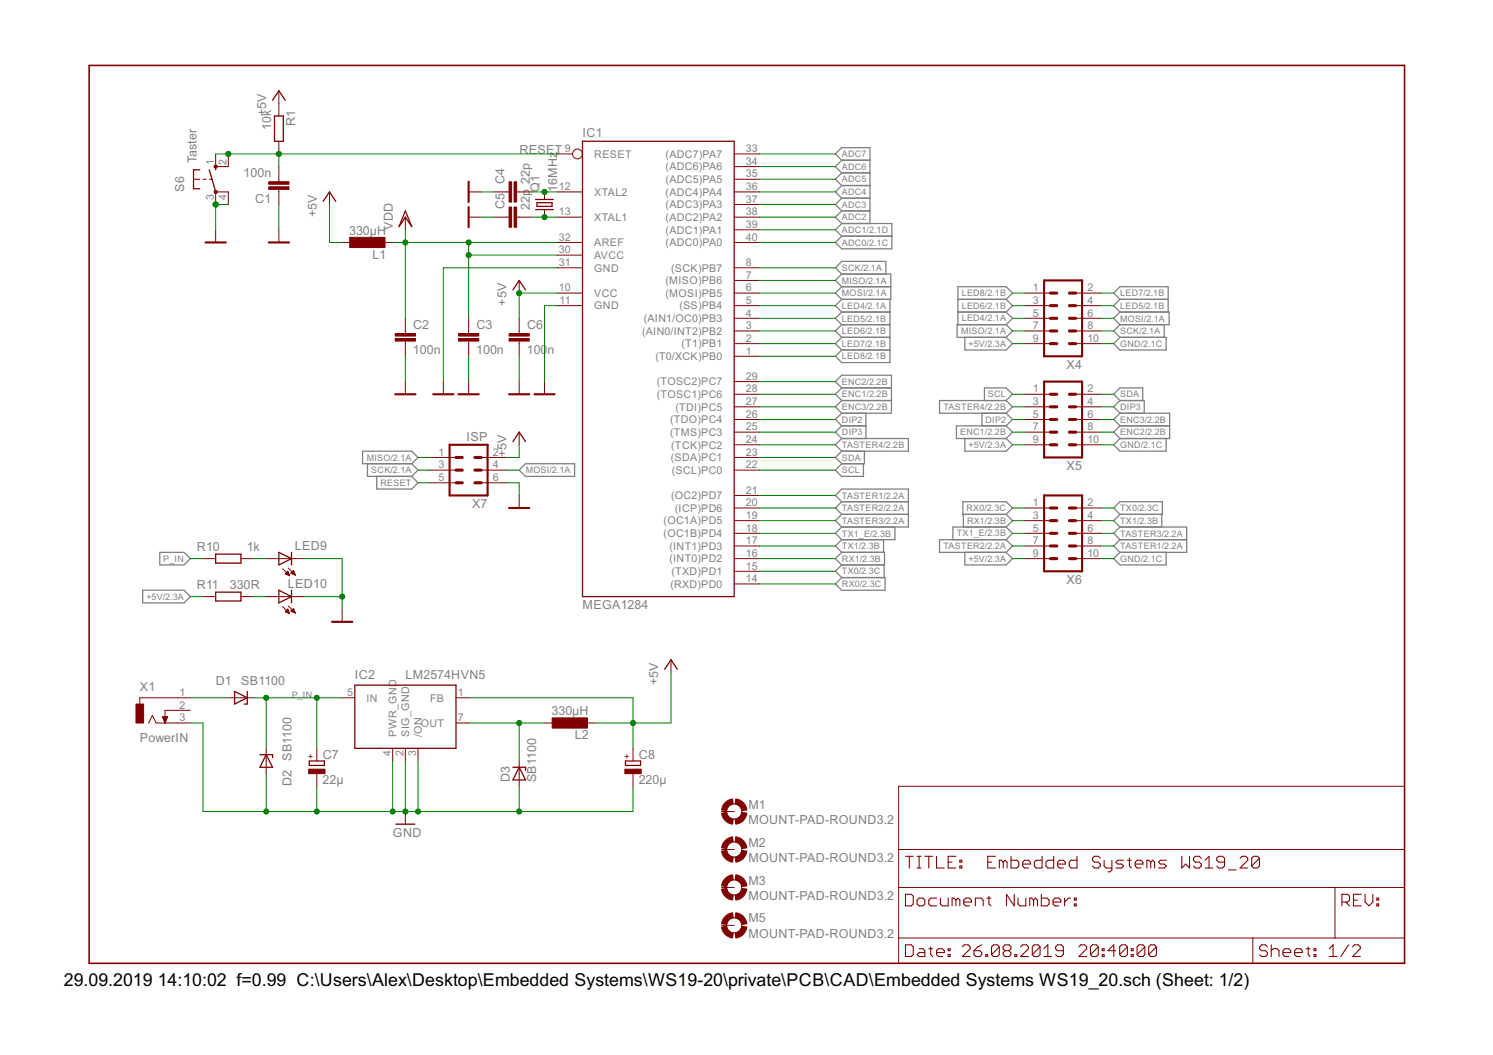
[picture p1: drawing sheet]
<svg xmlns="http://www.w3.org/2000/svg" width="297mm" height="210mm" viewBox="0 0 297 210" stroke-linecap="round" stroke-linejoin="round" font-family="sans-serif">
<g fill="none" stroke="#808080" stroke-width=".25">
<path d="M167.5 31.9l-1.3-1.3 1.3-1.2h5.6v15.1M167.5 39.4l-1.3 1.3 1.3 1.3M167.5 39.4h5.6M167.5 36.9l-1.3 1.3 1.3 1.2M167.5 36.9h5.6M167.5 34.4l-1.3 1.3 1.3 1.2M167.5 34.4h5.6M167.5 31.9l-1.3 1.2 1.3 1.3M167.5 31.9h5.6M167.5 54.5l-1.3 1.3 1.3 1.2M167.5 54.5h9.7v5.1h-9.7M167.5 57h9.7"/>
<path d="M167.5 54.5l-1.3-1.2 1.3-1.3h8.8v2.5M167.5 57l-1.3 1.3 1.3 1.3M167.5 59.6l-1.3 1.2 1.3 1.3M167.5 44.5h9.9v5h-9.9l-1.3-1.3 1.3-1.2M167.5 47h9.9M167.5 44.5l-1.3 1.2 1.3 1.3M167.5 42l-1.3 1.2 1.3 1.3M167.5 42h5.6M177.1 59.6v12.5h-9.6l-1.3-1.2 1.3-1.3M190.6 59.6h9.6M200.2 59.6l1.2-1.3-1.2-1.3h-9.6v7.6M200.2 59.6l1.2 1.2-1.2 1.3"/>
<path d="M222.8 59.6l-1.2-1.3 1.2-1.3h9.6v5.1M222.8 59.6h9.6M222.8 59.6l-1.2 1.2 1.2 1.3M167.5 67.1h9.6M167.5 69.6h9.6M167.5 64.6h9.6M167.5 62.1h9.6M167.5 77.2h9.9M167.5 79.7h9.9M167.5 62.1l-1.3 1.2 1.3 1.3M167.5 64.6l-1.3 1.2 1.3 1.3M167.5 67.1l-1.3 1.3 1.3 1.2"/>
<path d="M167.5 77.2l-1.3-1.3 1.3-1.2h9.9v7.5h-9.9M167.5 77.2l-1.3 1.2 1.3 1.3M167.5 79.7l-1.3 1.2 1.3 1.3M190.6 62.1h9.6M192 67.1v2.5h8.2l1.2-1.2-1.2-1.3M195.9 79.7v-2.5h4.3l1.2 1.2-1.2 1.3M200.2 64.6h-9.8v2.5h9.8M200.2 64.6l1.2 1.2-1.2 1.3M200.2 79.7h-13.3v2.5h13.3M200.2 79.7l1.2 1.2-1.2 1.3M200.2 62.1l1.2 1.2-1.2 1.3M221.6 68.4l1.2-1.3h9.2v2.5h-9.2z"/>
<path d="M222.8 62.1h9.8v2.5h-9.8M222.8 64.6l-1.2 1.2 1.2 1.3M222.8 62.1l-1.2 1.2 1.2 1.3M222.8 79.7l-1.2-1.3 1.2-1.2h4.6v2.5M222.8 79.7h4.8v2.5M222.8 79.7l-1.2 1.2 1.2 1.3M231.6 64.6v2.5M72.1 89.8h9.8l1.3 1.2-1.3 1.3h-9.8zM73.1 92.3v2.5h8.8M75 94.8v2.5h6.9l1.3-1.2-1.3-1.3M81.9 92.3l1.3 1.2-1.3 1.3M104.6 92.3h9.7v2.5h-9.7l-1.3-1.3z"/>
<path d="M167.5 87.2h13.2v2.6h-13.2M167.5 92.3l-1.3 1.2 1.3 1.3h4.3v-2.5M167.5 99.8l-1.3-1.2 1.3-1.3h13.2v7.6h-13.2M167.5 89.8l-1.3 1.2 1.3 1.3M167.5 99.8h13.2M167.5 84.7l-1.3 1.3 1.3 1.2M167.5 84.7h4.8M167.5 82.2l-1.3 1.3 1.3 1.2M167.5 87.2l-1.3 1.3 1.3 1.3M167.5 99.8l-1.3 1.3 1.3 1.2M172 89.8v2.5h-4.5M172.3 82.2v5"/>
<path d="M191.6 99.8h8.6l1.2 1.3-1.2 1.2h-8.6zM192 87.2v2.6h8.2l1.2-1.3-1.2-1.3M195.4 82.2v2.5M200.2 84.7h-9.9v2.5h9.9M200.2 82.2l1.2 1.3-1.2 1.2M200.2 84.7l1.2 1.3-1.2 1.2M222.8 87.2l-1.2 1.3 1.2 1.3h9.2v-2.6M222.8 82.2h9.9v5h-9.9M222.8 84.7h9.9M222.8 84.7l-1.2 1.3 1.2 1.2M222.8 82.2l-1.2 1.3 1.2 1.2M28.4 117.4h8.2l1.3 1.3-1.3 1.3h-8.2z"/>
<path d="M31.8 109.9h4.8l1.3 1.2-1.3 1.3h-4.8zM166.2 116.2l1.3-1.3h8.6v2.5h-8.6zM167.5 109.9h8.5v2.5h-8.5M167.5 102.3h13.2M167.5 112.4l-1.3 1.3 1.3 1.2M167.5 102.3l-1.3 1.3 1.3 1.3M167.5 109.9l-1.3 1.2 1.3 1.3M167.5 104.9l-1.3 1.2 1.3 1.3M167.5 107.4l-1.3 1.2 1.3 1.3M175.8 107.4v2.5M175.9 112.4v2.5M178.1 104.9v2.5h-10.6"/>
<path d="M191.7 102.3v2.6M192 109.9v2.5h8.2l1.2-1.3-1.2-1.2M200.2 107.4l1.2 1.2-1.2 1.3M200.2 107.4h-13.3v2.5h13.3M200.2 104.9h-10.6v2.5M200.2 104.9l1.2 1.2-1.2 1.3M200.2 102.3l1.2 1.3-1.2 1.3M221.6 101.1l1.2-1.3h8.4v2.5h-8.4zM222.8 109.9l-1.2 1.2 1.2 1.3h9.2v-2.5M222.8 104.9h13.3v5h-13.3M222.8 104.9l-1.2 1.2 1.2 1.3M222.8 107.4h13.3"/>
<path d="M222.8 107.4l-1.2 1.2 1.2 1.3M222.8 102.3l-1.2 1.3 1.2 1.3M231.1 102.3v2.6"/>
</g>
<path d="M17.7 13h261.7v178.7h-261.7z" fill="none" stroke="#800000" stroke-width=".32"/>
<g fill="none" stroke="#800000" stroke-width=".2">
<path d="M55.5 18.1v5M38.5 35.7h1.3M40.4 35.7h.6M41.6 35.7h.7M42.9 30.6v2.5h2.5v-2.5M55.5 28.1v2.5M55.5 33.1v3.1M55.5 37.7v3M65.6 38.2v2.5M93.2 38.2h2.5M98.3 38.2h3M102.8 38.2h3"/>
<path d="M108.3 38.2v1.5M110.8 38.2h5.1M110.8 30.6h3.1M146.1 38.2h5M146.1 30.6h5M146.1 33.1h5M146.1 35.7h5M42.9 40.7v-2.5h2.5v2.5M42.9 45.7v2.5M55.5 45.7v2.5M68.1 48.2h2.5M75.6 48.2h2.5"/>
<path d="M80.6 43.2v2.5M93.2 43.2h2.5M98.3 43.2h3M102.8 43.2h3M103.3 55.8v2.5M108.3 41.7v1.5M110.8 43.2h5.1M110.8 48.2h5.1M110.8 53.3h5.1M110.8 58.3h5.1M110.8 50.8h5.1M146.1 43.2h5"/>
<path d="M146.1 48.2h5M146.1 40.7h5M146.1 45.7h5M146.1 53.3h5M146.1 55.8h5M146.1 58.3h5M204 58.3h5M214 58.3h5.1M80.6 63.3v3.1M80.6 67.9v3M80.6 75.9v2.5M88.2 75.9v2.5"/>
<path d="M93.2 63.3v3.1M93.2 67.9v3M93.2 75.9v2.5M103.3 63.3v3.1M103.3 67.9v3M103.3 75.9v2.5M108.3 75.9v2.5M110.8 60.8h5.1M146.1 60.8h5M146.1 63.3h5M146.1 65.8h5M146.1 68.4h5"/>
<path d="M146.1 70.9h5M146.1 75.9h5M146.1 78.4h5M204 60.8h5M204 63.3h5M204 65.8h5M204 68.4h5M204 78.4h5M214 60.8h5.1M214 63.3h5.1M214 65.8h5.1M214 68.4h5.1"/>
<path d="M214 78.4h5.1M85.7 91h5M85.7 93.5h5M85.7 96.1h5M95.7 91h5.1M95.7 93.5h5.1M95.7 96.1h5.1M103.3 86v2.5M103.3 98.6v2.5M146.1 91h5M146.1 93.5h5M146.1 80.9h5"/>
<path d="M146.1 83.5h5M146.1 86h5M146.1 88.5h5M146.1 98.6h5M204 80.9h5M204 83.5h5M204 86h5M204 88.5h5M214 80.9h5.1M214 83.5h5.1M214 86h5.1M214 88.5h5.1"/>
<path d="M40.4 111.1h2.5M40.4 118.7h2.5M47.9 111.1h2.6M47.9 118.7h2.6M53 111.1h7.5M53 118.7h7.5M56.2 113.2l1.4 1.3M56.7 114.2l.9 .3M56.7 114.2l.6-.5 .3 .8M56.7 114.2h.8M56.9 114h.5M57 113.9h.4"/>
<path d="M57 114.3h.5M57.1 113.8h.2M57.2 113.7h.1M57.3 114.4h.3M57.4 113l1.4 1.4M57.6 114.5h.1M57.9 114l.5-.5 .4 .9zM57.9 114h.7M58 113.9h.5M58.1 113.8h.4M58.2 114.2h.5M58.2 113.7h.2"/>
<path d="M58.3 113.6h.1M58.5 114.3h.2M58.7 114.4h.1M146.1 116.2h5M146.1 113.7h5M146.1 111.1h5M146.1 108.6h5M146.1 106.1h5M146.1 103.6h5M146.1 101.1h5M204 111.1h5M204 108.6h5"/>
<path d="M204 106.1h5M204 103.6h5M204 101.1h5M214 111.1h5.1M214 108.6h5.1M214 106.1h5.1M214 103.6h5.1M214 101.1h5.1M37.9 138.8h-10.1v1.3M45.4 138.8h5.1M56.2 120.7l1.4 1.4M56.7 121.7l.9 .4"/>
<path d="M56.7 121.7l.6-.5 .3 .9M56.8 121.7h.6M56.9 121.6h.5M56.9 121.8h.6M57 121.4h.3M57.1 121.3h.2M57.2 121.9h.4M57.4 120.6l1.4 1.4M57.5 122h.1M57.9 121.6l.5-.5 .4 .9zM57.9 121.6h.7M58 121.4h.5"/>
<path d="M58.1 121.7h.5M58.1 121.3h.4M58.3 121.2h.1M58.4 121.8h.3M58.7 121.9h.1M68.1 138.8h2.5M68.1 121.2v2.5M90.7 138.8h2.5M133.5 131.3v2.5M29.6 143.8l.7-1.5 .8 1.5h6.8M32.3 142.6h1l-.5 1.2zM32.4 142.7h.9"/>
<path d="M32.4 142.8h.9M32.4 142.9h.8M32.5 143h.7M32.6 143.1h.5M32.6 143.3h.5M32.6 143.4h.4M32.7 143.5h.3M32.7 143.6h.2M32.8 143.7h.1M37.9 141.3h-5.1v2.5M53 148.9v5M63 148.9v2.5"/>
<path d="M63 153.9v2.5M78.1 148.9v2.5M80.6 148.9v2.5M83.2 148.9v2.5M90.7 143.8h2.5M103.3 151.4v5M108.3 143.8h2.5M115.9 143.8h2.5M125.9 148.9v2.5M125.9 153.9v2.5M178.8 156.4h100.6v35.3h-100.6zM80.6 161.5v2.5"/>
<path d="M143.6 176.6h2.5M143.6 169h2.5M143.6 161.5h2.5M178.8 176.6h100.6M178.8 169h100.6M265.6 176.6v10M143.6 184.1h2.5M178.8 186.6h100.6M249.3 186.6v5.1"/>
<circle cx="114.9" cy="30.6" r=".97"/>
<circle cx="146.1" cy="169" r="1.5"/>
<circle cx="146.1" cy="161.5" r="1.5"/>
<circle cx="146.1" cy="176.6" r="1.5"/>
<circle cx="146.1" cy="184.1" r="1.5"/>
</g>
<g fill="none" stroke="#800000" stroke-width=".21">
<path d="M180.1 177.9h1.2l.4 .4v1.6l-.4 .3h-1.2zM180.1 170.4h1.6M180.9 170.4v2.3M182.5 179.1l.4-.4h.7l.4 .4v.8l-.4 .3h-.7l-.4-.3zM182.5 170.4h.7M182.5 172.7h.7M182.9 170.4v2.3M184 170.4h1.5M184.8 170.4v2.3M186.3 170.4v2.3h1.6M186.3 178.7h-1.1l-.4 .4v.8l.4 .3h1.1M187.1 178.7v1.2l.4 .3h1.1v-1.5"/>
<path d="M188.6 171.5h.8M190.2 170.4h-1.6v2.3h1.6M190.2 179.1l-.4-.4h-.4v1.5M190.2 179.1l.4-.4 .4 .4v1.1M190.2 179.1v1.1M191 172.3h.3v.4h-.3zM191 171.2h.3v.3h-.3zM191.7 179.5h1.6v-.4l-.4-.4h-.8l-.4 .4v.8l.4 .3h.8M196.4 178.7h.7M196.5 171.5h.8M196.7 178.3v1.6l.4 .3M198.1 170.4h-1.6v2.3h1.6"/>
<path d="M199.6 171.5l-.4-.3h-.4v1.5M199.6 171.5v1.2M199.6 171.5l.4-.3 .4 .3v1.2M201.1 170.4v2.3h1.2l.4-.4v-.8l-.4-.3h-1.2M201.8 177.9v2.3l-1.6-2.3v2.3M202.5 178.7v1.2l.4 .3h1.2v-1.5M203.5 171.9h1.5v-.4l-.4-.3h-.8l-.3 .3v.8l.3 .4h.8M205.6 179.1l-.3-.4h-.4v1.5M205.6 179.1v1.1M205.6 179.1l.4-.4 .4 .4v1.1M207.2 177.9v2.3h1.1l.4-.3v-.8l-.4-.4h-1.1M207.3 170.4v2.3h-1.1l-.4-.4v-.8l.4-.3h1.1"/>
<path d="M209.5 179.5h1.6v-.4l-.4-.4h-.8l-.4 .4v.8l.4 .3h.8M209.6 170.4v2.3h-1.1l-.4-.4v-.8l.4-.3h1.1M210.4 171.9h1.5v-.4l-.3-.3h-.8l-.4 .3v.8l.4 .4h.8M211.8 178.7v1.5M213 178.7h-.4l-.8 .8M213.7 179.9h.4v.3h-.4zM213.7 178.7h.4v.4h-.4zM214.3 170.4v2.3h-1.2l-.4-.4v-.8l.4-.3h1.2M218.9 170.8l-.4-.4h-.8l-.3 .4v.4l.3 .3h.8l.4 .4v.4l-.4 .4h-.8l-.3-.4M219.7 171.2v1.1l.4 .4h1.1M221.2 171.2v1.9l-.4 .4h-.3M223.5 171.2h-1.1l-.4 .3 .4 .4h.8l.3 .4-.3 .4h-1.2"/>
<path d="M224.3 171.2h.8M224.7 170.8v1.5l.4 .4M225.8 171.9h1.6v-.4l-.4-.3h-.7l-.5 .3v.8l.5 .4h.7M228.9 171.5l-.3-.3h-.4v1.5M228.9 171.5v1.2M228.9 171.5l.4-.3 .4 .3v1.2M232 171.2h-1.1l-.4 .3 .4 .4h.7l.4 .4-.4 .4h-1.1M235.1 170.4v2.3l.8-.8 .8 .8v-2.3M239 170.8l-.4-.4h-.8l-.4 .4v.4l.4 .3h.8l.4 .4v.4l-.4 .4h-.8l-.4-.4M239.8 172.7h1.5M239.8 171.2l.7-.8v2.3M243.6 171.5h-1.1l-.4-.3v-.4l.4-.4h.7l.4 .4v1.5l-.4 .4h-.7l-.4-.4"/>
<path d="M244.4 173.1h1.5M246.7 170.8l.4-.4h.8l.3 .4v.4l-1.5 1.5h1.5M250.6 170.8l-.4-.4h-.8l-.4 .4v1.5M250.6 170.8v1.5l-.4 .4h-.8l-.4-.4M250.6 170.8l-1.6 1.5M267 179.5h1.1l.4-.4v-.8l-.4-.4h-1.1v2.3M267.7 179.5l.8 .7M269.3 179.1h.7M270.8 177.9h-1.5v2.3h1.5M271.6 177.9v1.6l.8 .7 .7-.7v-1.6M273.9 179.9h.4v.3h-.4zM273.9 178.7h.4v.4h-.4z"/>
<path d="M180.1 188h1.2l.4 .4v1.5l-.4 .4h-1.2zM182.9 188.8h.7l.4 .3v1.2h-1.1l-.4-.4 .4-.4h1.1M184.8 188.8h.7M185.2 188.4v1.5l.3 .4M186.3 189.5h1.6v-.4l-.4-.3h-.8l-.4 .3v.8l.4 .4h.8M188.6 189.9h.4v.4h-.4zM188.6 188.8h.4v.3h-.4zM191.5 188.4l.4-.4h.7l.4 .4v.4l-1.5 1.5h1.5M193.8 189.1h1.1l.4 .4v.4l-.4 .4h-.7l-.4-.4zM194.1 180.2v-1.5h1.1l.4 .4v1.1M195.3 188l-.7 .4-.8 .7M196.1 189.9h.4v.4h-.4z"/>
<path d="M198.8 188.4v1.5l-.4 .4h-.7l-.4-.4M198.8 188.4l-.4-.4h-.7l-.4 .4v1.5M198.8 188.4l-1.5 1.5M200 189.1l-.4 .4v.4l.4 .4h.7l.4-.4v-.4l-.4-.4M200 189.1l-.4-.3v-.4l.4-.4h.7l.4 .4v.4l-.4 .3M200 189.1h.7M201.9 189.9h.4v.4h-.4zM203.1 188.4l.4-.4h.7l.4 .4v.4l-1.5 1.5h1.5M206.9 188.4v1.5l-.4 .4h-.7l-.4-.4M206.9 188.4l-.4-.4h-.7l-.4 .4v1.5M206.9 188.4l-1.5 1.5M207.7 190.3h1.5"/>
<path d="M207.7 188.8l.8-.8v2.3M211.6 189.1h-1.2l-.4-.3v-.4l.4-.4h.8l.4 .4v1.5l-.4 .4h-.8l-.4-.4M214.7 188.4l.3-.4h.8l.4 .4v.4l-1.5 1.5h1.5M218.5 188.4v1.5l-.4 .4h-.8l-.3-.4M218.5 188.4l-.4-.4h-.8l-.3 .4v1.5M218.5 188.4l-1.5 1.5M219.3 189.9h.4v.4h-.4zM219.3 188.8h.4v.3h-.4zM222 189.1h-1.6l1.2-1.1v2.3M224.3 188.4v1.5l-.4 .4h-.8l-.3-.4M224.3 188.4l-.4-.4h-.8l-.3 .4v1.5M224.3 188.4l-1.5 1.5"/>
<path d="M225.1 189.9h.3v.4h-.3zM225.1 188.8h.3v.3h-.3zM227.8 188.4v1.5l-.4 .4h-.8l-.4-.4M227.8 188.4l-.4-.4h-.8l-.4 .4v1.5M227.8 188.4l-1.6 1.5M230.1 188.4v1.5l-.4 .4h-.8l-.4-.4M230.1 188.4l-.4-.4h-.8l-.4 .4v1.5M230.1 188.4l-1.6 1.5M252.2 188.4l-.4-.4h-.8l-.4 .4v.4l.4 .3h.8l.4 .4v.4l-.4 .4h-.8l-.4-.4M252.9 189.1l.4-.3h.8l.4 .3v1.2M252.9 188v2.3M255.2 189.5h1.6v-.4l-.4-.3h-.8l-.4 .3v.8l.4 .4h.8"/>
<path d="M257.6 189.5h1.5v-.4l-.4-.3h-.8l-.3 .3v.8l.3 .4h.8M259.9 188.8h.7M260.3 188.4v1.5l.3 .4M261.4 189.9h.4v.4h-.4zM261.4 188.8h.4v.3h-.4zM264.5 190.3h1.5M264.5 188.8l.7-.8v2.3M268.3 188l-1.5 2.3M269.1 188.4l.4-.4h.7l.4 .4v.4l-1.5 1.5h1.5"/>
</g>
<g fill="none" stroke="#800000" stroke-width=".25">
<path d="M54.2 19.9l1.3-1.8 1.2 1.8M39.8 33.8h-1.3v3.7h1.3M41.6 33.8l1.3 4.4M42.9 33.1v.7M54.6 23.1h1.8v5h-1.8zM106.6 39.7h3.5M115.9 28.1h30.2v90.6h-30.2zM64.3 40.1l1.3-1.9 1.2 1.9M80.6 42l1.3 3.1-1.3-1.9-1.2 1.9zM102 57.7l1.3-1.9 1.3 1.9M106.6 41.7h3.5M106.8 40.3h3v.8h-3z"/>
<path d="M102 87.9l1.3-1.9 1.3 1.9M42.9 110.3h5v1.7h-5zM42.9 117.8h5v1.8h-5zM55.5 109.9l2.5 1.2-2.5 1.3zM55.5 117.4l2.5 1.3-2.5 1.3zM58 109.9v2.5M58 117.4v2.6M46.7 137.6l2.5 1.2-2.5 1.3zM49.2 137.6v2.5h-.6M70.6 136.3h20.1v12.6h-20.1zM132.2 133.2l1.3-1.9 1.2 1.9M51.7 150.2h2.5v.6"/>
<path d="M53 150.2l1.2 2.5h-2.5zM61.5 151.4h3v.9h-3zM102 152.7h2.6v.6M103.3 152.7l1.3 2.5h-2.6zM124.4 151.4h3v.9h-3zM78.8 164h3.7"/>
</g>
<g fill="none" stroke="#800000" stroke-width=".42">
<path d="M93.2 36.2v4M40.9 48.2h4M53.5 48.2h4M93.2 41.2v4M207.7 55.8h7.6v15.1h-7.6zM78.6 78.4h4.1M86.2 78.4h4M91.2 78.4h4M101.3 78.4h4M106.3 78.4h4M207.7 75.9h7.6v15.1h-7.6zM89.5 88.5h7.5v10.1h-7.5z"/>
<path d="M207.7 98.6h7.6v15.1h-7.6zM101.3 101.1h4M66.1 123.7h4"/>
</g>
<g fill="none" stroke="#800000" stroke-width=".61">
<path d="M209 58.3h1.2M212.8 58.3h1.2M209 68.4h1.2M209 65.8h1.2M209 63.3h1.2M209 60.8h1.2M209 78.4h1.2M212.8 68.4h1.2M212.8 65.8h1.2M212.8 63.3h1.2M212.8 60.8h1.2M212.8 78.4h1.2"/>
<path d="M90.7 96.1h1.3M90.7 93.5h1.3M90.7 91h1.3M94.5 96.1h1.2M94.5 93.5h1.2M94.5 91h1.2M209 88.5h1.2M209 86h1.2M209 83.5h1.2M209 80.9h1.2M212.8 88.5h1.2M212.8 86h1.2"/>
<path d="M212.8 83.5h1.2M212.8 80.9h1.2M209 111.1h1.2M209 108.6h1.2M209 106.1h1.2M209 103.6h1.2M209 101.1h1.2M212.8 111.1h1.2M212.8 108.6h1.2M212.8 106.1h1.2M212.8 103.6h1.2M212.8 101.1h1.2"/>
</g>
<g fill="#800000" stroke="#800000" stroke-width=".2">
<path d="M69.6 47.2h7v2.1h-7z"/>
<path d="M109.9 142.8h7v2.1h-7z"/>
<path d="M124.3 153h3.3v.9h-3.3z"/>
<path d="M61.4 153h3.3v.9h-3.3z"/>
<path d="M78.6 67.4h4.1v.5h-4.1z"/>
<path d="M78.6 66.4h4.1v.5h-4.1z"/>
<path d="M91.2 67.4h4v.5h-4z"/>
<path d="M91.2 66.4h4v.5h-4z"/>
<path d="M101.3 67.4h4v.5h-4z"/>
<path d="M101.3 66.4h4v.5h-4z"/>
<path d="M102.3 41.2h.5v4h-.5z"/>
<path d="M101.3 41.2h.5v4h-.5z"/>
<path d="M102.3 36.2h.5v4h-.5z"/>
<path d="M101.3 36.2h.5v4h-.5z"/>
<path d="M53.5 36.2h4v.5h-4z"/>
<path d="M53.5 37.2h4v.5h-4z"/>
<path d="M27.1 140.1h1.5v3.7h-1.5z"/>
</g>
<g fill="#800000" stroke="#800000" stroke-width=".2">
<path d="M146.4 159a2.49 2.49 0 0 1 2.2 2.2l-1 .1-.4-.9-.9-.4z" fill-rule="evenodd"/>
<path d="M144.1 159.8l.7-.5 1-.3 .1 1-.6 .2a1.4 1.4 0 0 0-.7 1.1l-1-.1 .1-.7z" fill-rule="evenodd"/>
<path d="M143.6 161.8l1-.2a1.52 1.52 0 0 0 1.3 1.4l-.1 1a2.49 2.49 0 0 1-2.2-2.2z" fill-rule="evenodd"/>
<path d="M146.3 163l.9-.5 .4-.9 1 .2a2.49 2.49 0 0 1-2.2 2.2z" fill-rule="evenodd"/>
<path d="M146.4 166.5a2.55 2.55 0 0 1 2.2 2.2l-1 .1-.2-.6a1.4 1.4 0 0 0-1.1-.7z" fill-rule="evenodd"/>
<path d="M144.1 167.4l.7-.6 1-.3 .1 1a1.47 1.47 0 0 0-1.3 1.3l-1-.1 .1-.6z" fill-rule="evenodd"/>
<path d="M143.6 169.3l1-.1a1.52 1.52 0 0 0 1.3 1.3l-.1 1a2.49 2.49 0 0 1-2.2-2.2z" fill-rule="evenodd"/>
<path d="M146.3 170.5l.9-.4 .4-.9 1 .1a2.49 2.49 0 0 1-2.2 2.2z" fill-rule="evenodd"/>
<path d="M146.4 174.1a2.49 2.49 0 0 1 2.2 2.2l-1 .1-.4-.9-.9-.5z" fill-rule="evenodd"/>
<path d="M144.1 174.9l.7-.5 1-.3 .1 .9-.6 .3a1.4 1.4 0 0 0-.7 1.1l-1-.1 .1-.7z" fill-rule="evenodd"/>
<path d="M143.6 176.9l1-.1a1.47 1.47 0 0 0 1.3 1.3l-.1 1a2.5 2.5 0 0 1-2.2-2.2z" fill-rule="evenodd"/>
<path d="M146.3 178.1a1.52 1.52 0 0 0 1.3-1.3l1 .1a2.49 2.49 0 0 1-2.2 2.2z" fill-rule="evenodd"/>
<path d="M146.4 181.6a2.49 2.49 0 0 1 2.2 2.2l-1 .1-.1-.3a1.49 1.49 0 0 0-1.2-1z" fill-rule="evenodd"/>
<path d="M144.1 182.5l.7-.6 1-.3 .1 1-.3 .1a1.42 1.42 0 0 0-1 1.2l-1-.1 .1-.6z" fill-rule="evenodd"/>
<path d="M143.6 184.4l1-.1a1.52 1.52 0 0 0 1.3 1.3l-.1 1a2.49 2.49 0 0 1-2.2-2.2z" fill-rule="evenodd"/>
<path d="M146.3 185.6l.9-.4 .4-.9 1 .1a2.49 2.49 0 0 1-2.2 2.2z" fill-rule="evenodd"/>
<circle cx="42.9" cy="38.2" r=".33"/>
<circle cx="42.9" cy="33.1" r=".33"/>
</g>
<g fill="none" stroke="#008000" stroke-width=".2">
<path d="M42.9 30.6h67.9M55.5 30.6v2.5M95.7 38.2h2.6M105.8 38.2h5M151.1 38.2h15.1M151.1 30.6h15.1M151.1 35.7h15.1M151.1 33.1h15.1M45.4 40.7h-2.5v5M55.5 40.7v5M65.6 40.7v7.5h2.5M78.1 48.2h32.7"/>
<path d="M80.6 45.7v17.6M93.2 48.2v15.1M93.2 50.8h17.6M95.7 43.2h2.6M105.8 43.2h5M110.8 58.3h-7.5v5M110.8 53.3h-22.6v22.6M151.1 43.2h15.1M151.1 40.7h15.1M151.1 53.3h15.1M151.1 55.8h15.1M151.1 58.3h15.1"/>
<path d="M151.1 48.2h15.1M151.1 45.7h15.1M201.4 58.3h2.6M219.1 58.3h2.5M80.6 70.9v5M93.2 70.9v5M103.3 70.9v5M110.8 60.8h-2.5v15.1M151.1 60.8h15.1M151.1 68.4h15.1M151.1 65.8h15.1M151.1 63.3h15.1"/>
<path d="M151.1 78.4h15.1M151.1 70.9h15.1M151.1 75.9h15.1M201.4 60.8h2.6M201.4 68.4h2.6M201.4 65.8h2.6M201.4 63.3h2.6M201.4 78.4h2.6M219.1 60.8h2.5M219.1 68.4h2.5M219.1 65.8h2.5M219.1 63.3h2.5"/>
<path d="M219.1 78.4h2.5M83.2 96.1h2.5M83.2 91h2.5M83.2 93.5h2.5M100.8 96.1h2.5v2.5M100.8 93.5h2.5M103.3 88.5v2.5h-2.5M151.1 88.5h15.1M151.1 91h15.1M151.1 93.5h15.1M151.1 86h15.1M151.1 80.9h15.1"/>
<path d="M151.1 83.5h15.1M151.1 98.6h15.1M201.4 88.5h2.6M201.4 86h2.6M201.4 80.9h2.6M201.4 83.5h2.6M219.1 88.5h2.5M219.1 86h2.5M219.1 80.9h2.5M219.1 83.5h2.5M37.9 111.1h2.5M37.9 118.7h2.5"/>
<path d="M50.5 111.1h2.5M50.5 118.7h2.5M60.5 111.1h7.6v10.1M60.5 118.7h7.6M151.1 111.1h15.1M151.1 116.2h15.1M151.1 101.1h15.1M151.1 113.7h15.1M151.1 103.6h15.1M151.1 106.1h15.1M151.1 108.6h15.1M201.4 111.1h2.6"/>
<path d="M201.4 101.1h2.6M201.4 103.6h2.6M201.4 106.1h2.6M201.4 108.6h2.6M219.1 111.1h2.5M219.1 101.1h2.5M219.1 103.6h2.5M219.1 106.1h2.5M219.1 108.6h2.5M37.9 138.8h7.5M50.5 138.8h17.6M53 138.8v10.1"/>
<path d="M63 138.8v10.1M93.2 138.8h32.7v10.1M133.5 133.8v10h-15.1M37.9 143.8h2.5v17.7h85.5v-5.1M53 153.9v7.6M63 156.4v5.1M78.1 151.4v10.1M80.6 151.4v10.1M83.2 151.4v10.1M93.2 143.8h15.1M103.3 143.8v7.6M103.3 156.4v5.1"/>
</g>
<g fill="#008000" stroke="#008000" stroke-width=".2">
<circle cx="103.3" cy="161.5" r=".51"/>
<circle cx="83.2" cy="161.5" r=".51"/>
<circle cx="80.6" cy="161.5" r=".51"/>
<circle cx="78.1" cy="161.5" r=".51"/>
<circle cx="63" cy="161.5" r=".51"/>
<circle cx="53" cy="161.5" r=".51"/>
<circle cx="42.9" cy="40.7" r=".51"/>
<circle cx="68.1" cy="118.7" r=".51"/>
<circle cx="108.3" cy="43.2" r=".51"/>
<circle cx="108.3" cy="38.2" r=".51"/>
<circle cx="55.5" cy="30.6" r=".51"/>
<circle cx="45.4" cy="30.6" r=".51"/>
<circle cx="103.3" cy="58.3" r=".51"/>
<circle cx="125.9" cy="143.8" r=".51"/>
<circle cx="103.3" cy="143.8" r=".51"/>
<circle cx="53" cy="138.8" r=".51"/>
<circle cx="63" cy="138.8" r=".51"/>
<circle cx="93.2" cy="50.8" r=".51"/>
<circle cx="93.2" cy="48.2" r=".51"/>
<circle cx="80.6" cy="48.2" r=".51"/>
</g>
<g font-size="4">
<text x="12.7" y="196.2">29.09.2019</text>
<text x="31.4" y="196.2">14:10:02 f=0.99 C:\Users\Alex\Desktop\Embedded Systems\WS19-20\private\PCB\CAD\Embedded Systems WS19_20.sch (Sheet: 1/2)</text>
</g>
<g font-size="2.8" fill="#808080">
<text x="53" y="23.1" transform="rotate(-90 53 23.1)">+5V</text>
<text x="54" y="25.8" transform="rotate(-90 54 25.8)">10k</text>
<text x="58.7" y="25" transform="rotate(-90 58.7 25)">R1</text>
<text x="115.9" y="27.4">IC1</text>
<text x="39.1" y="32.5" transform="rotate(-90 39.1 32.5)">Taster</text>
<text x="48.5" y="35.3">100n</text>
<text x="103.3" y="30.6">RESET</text>
<text x="36.6" y="38.1" transform="rotate(-90 36.6 38.1)">S6</text>
<text x="50.8" y="40.3">C1</text>
<text x="100.4" y="41.7" transform="rotate(-90 100.4 41.7)">C5</text>
<text x="100.4" y="36.6" transform="rotate(-90 100.4 36.6)">C4</text>
<text x="105.4" y="41.7" transform="rotate(-90 105.4 41.7)">22p</text>
<text x="105.4" y="36.7" transform="rotate(-90 105.4 36.7)">22p</text>
<text x="107.3" y="38.1" transform="rotate(-90 107.3 38.1)">Q1</text>
<text x="110.8" y="38.2" transform="rotate(-90 110.8 38.2)">16MHz</text>
<text x="63" y="43.2" transform="rotate(-90 63 43.2)">+5V</text>
<text x="69.5" y="46.7">330µH</text>
<text x="78.1" y="45.7" transform="rotate(-90 78.1 45.7)">VDD</text>
<text x="74.1" y="51.5">L1</text>
<text x="82.2" y="65.5">C2</text>
<text x="94.8" y="65.5">C3</text>
<text x="100.8" y="60.8" transform="rotate(-90 100.8 60.8)">+5V</text>
<text x="104.8" y="65.5">C6</text>
<text x="82.2" y="70.5">100n</text>
<text x="94.7" y="70.5">100n</text>
<text x="104.8" y="70.5">100</text>
<text x="108.9" y="70.5">n</text>
<text x="212.2" y="73.4">X4</text>
<text x="92.8" y="87.7">ISP</text>
<text x="100.8" y="91" transform="rotate(-90 100.8 91)">+5V</text>
<text x="212.2" y="93.5">X5</text>
<text x="93.9" y="101.1">X7</text>
<text x="39.2" y="109.7">R10</text>
<text x="49.1" y="109.6">1k</text>
<text x="58.7" y="109.4">LED9</text>
<text x="39.2" y="117.2">R11</text>
<text x="45.7" y="117.2">330R</text>
<text x="57.3" y="116.9">LED10</text>
<text x="212.2" y="116.2">X6</text>
<text x="115.9" y="121.2">MEGA1284</text>
<text x="27.8" y="137.6">X1</text>
<text x="42.9" y="136.3">D1 SB1100</text>
<text x="70.6" y="135">IC2</text>
<text x="80.7" y="135">LM2574HVN5</text>
<text x="131" y="136.3" transform="rotate(-90 131 136.3)">+5V</text>
<text x="109.7" y="142.3">330µH</text>
<text x="27.8" y="147.6">PowerIN</text>
<text x="114.3" y="147.1">L2</text>
<text x="64.2" y="156">22µ</text>
<text x="64.2" y="150.9">C7</text>
<text x="101.4" y="155.6" transform="rotate(-90 101.4 155.6)">D3</text>
<text x="106.7" y="155.6" transform="rotate(-90 106.7 155.6)">SB1100</text>
<text x="127.1" y="156">220µ</text>
<text x="127.1" y="150.9">C8</text>
<text x="58" y="156.4" transform="rotate(-90 58 156.4)">D2 SB1100</text>
<text x="148.9" y="160.9">M1</text>
<text x="78.2" y="166.5">GND</text>
<text x="148.9" y="163.9">MOUNT-PAD-ROUND3.2</text>
<text x="148.9" y="171.5">MOUNT-PAD-ROUND3.2</text>
<text x="148.9" y="168.4">M2</text>
<text x="148.9" y="179">MOUNT-PAD-ROUND3.2</text>
<text x="148.9" y="176">M3</text>
<text x="148.9" y="183.5">M5</text>
<text x="148.9" y="186.6">MOUNT-PAD-ROUND3.2</text>
</g>
<g font-size="2.4" fill="#808080">
<text x="42.5" y="32.8" transform="rotate(-90 42.5 32.8)">1</text>
<text x="45.1" y="32.8" transform="rotate(-90 45.1 32.8)">2</text>
<text x="112.4" y="30.3">9</text>
<text x="118.2" y="31.4">RESET</text>
<text x="132.4" y="31.4">(ADC7)PA7</text>
<text x="132.4" y="33.9">(ADC6)PA6</text>
<text x="148.4" y="30.3">33</text>
<text x="148.4" y="32.8">34</text>
<text x="148.4" y="35.3">35</text>
<text x="42.5" y="39.7" transform="rotate(-90 42.5 39.7)">3</text>
<text x="45.1" y="39.7" transform="rotate(-90 45.1 39.7)">4</text>
<text x="111.2" y="37.8">12</text>
<text x="118.2" y="38.9">XTAL2</text>
<text x="132.4" y="36.4">(ADC5)PA5</text>
<text x="132.4" y="38.9">(ADC4)PA4</text>
<text x="132.4" y="41.4">(ADC3)PA3</text>
<text x="148.4" y="37.8">36</text>
<text x="148.4" y="40.3">37</text>
<text x="111.2" y="47.9">32</text>
<text x="111.2" y="42.9">13</text>
<text x="118.2" y="44">XTAL1</text>
<text x="132.4" y="44">(ADC2)PA2</text>
<text x="132.4" y="46.5">(ADC1)PA1</text>
<text x="148.4" y="42.9">38</text>
<text x="148.4" y="45.4">39</text>
<text x="148.4" y="47.9">40</text>
<text x="111.2" y="52.9">31</text>
<text x="111.2" y="50.4">30</text>
<text x="118.2" y="51.5">AVCC</text>
<text x="118.2" y="49">AREF</text>
<text x="132.4" y="49">(ADC0)PA0</text>
<text x="148.4" y="52.9">8</text>
<text x="111.2" y="58">10</text>
<text x="118.2" y="54">GND</text>
<text x="118.2" y="59.1">VCC</text>
<text x="132.4" y="56.5">(MISO)PB6</text>
<text x="132.4" y="59.1">(MOSI)PB5</text>
<text x="133.6" y="54">(SCK)PB7</text>
<text x="148.4" y="55.4">7</text>
<text x="148.4" y="58">6</text>
<text x="205.5" y="58">1</text>
<text x="216.3" y="58">2</text>
<text x="111.3" y="60.5">11</text>
<text x="118.2" y="61.6">GND</text>
<text x="128.1" y="64.1">(AIN1/OC0)PB3</text>
<text x="135.2" y="61.6">(SS)PB4</text>
<text x="148.4" y="60.5">5</text>
<text x="148.4" y="63">4</text>
<text x="148.4" y="65.5">3</text>
<text x="205.5" y="60.5">3</text>
<text x="205.5" y="63">5</text>
<text x="205.5" y="65.5">7</text>
<text x="216.3" y="60.5">4</text>
<text x="216.3" y="63">6</text>
<text x="216.3" y="65.5">8</text>
<text x="127.7" y="66.6">(AIN0/INT2)PB2</text>
<text x="130.4" y="71.6">(T0/XCK)PB0</text>
<text x="135.6" y="69.1">(T1)PB1</text>
<text x="148.4" y="68">2</text>
<text x="148.4" y="70.5">1</text>
<text x="205.5" y="68">9</text>
<text x="216.3" y="68">10</text>
<text x="130.7" y="76.7">(TOSC2)PC7</text>
<text x="148.4" y="75.6">29</text>
<text x="130.7" y="79.2">(TOSC1)PC6</text>
<text x="134.4" y="81.7">(TDI)PC5</text>
<text x="148.4" y="78.1">28</text>
<text x="148.4" y="80.6">27</text>
<text x="148.4" y="83.1">26</text>
<text x="205.5" y="78.1">1</text>
<text x="205.5" y="80.6">3</text>
<text x="205.5" y="83.1">5</text>
<text x="216.3" y="78.1">2</text>
<text x="216.3" y="80.6">4</text>
<text x="216.3" y="83.1">6</text>
<text x="133.3" y="84.2">(TDO)PC4</text>
<text x="133.3" y="86.7">(TMS)PC3</text>
<text x="133.6" y="89.2">(TCK)PC2</text>
<text x="148.4" y="85.6">25</text>
<text x="148.4" y="88.1">24</text>
<text x="205.5" y="85.6">7</text>
<text x="205.5" y="88.1">9</text>
<text x="216.3" y="85.6">8</text>
<text x="216.3" y="88.1">10</text>
<text x="87.2" y="90.7">1</text>
<text x="87.2" y="93.2">3</text>
<text x="87.2" y="95.7">5</text>
<text x="98.1" y="90.7">2</text>
<text x="98.1" y="93.2">4</text>
<text x="98.1" y="95.7">6</text>
<text x="133.5" y="91.8">(SDA)PC1</text>
<text x="133.7" y="94.3">(SCL)PC0</text>
<text x="148.4" y="90.7">23</text>
<text x="148.4" y="93.2">22</text>
<text x="133.5" y="99.3">(OC2)PD7</text>
<text x="134.3" y="101.8">(ICP)PD6</text>
<text x="148.4" y="100.7">20</text>
<text x="148.4" y="98.2">21</text>
<text x="205.5" y="100.7">1</text>
<text x="216.3" y="100.7">2</text>
<text x="132" y="106.9">(OC1B)PD4</text>
<text x="132" y="104.3">(OC1A)PD5</text>
<text x="148.4" y="105.8">18</text>
<text x="148.4" y="103.2">19</text>
<text x="205.5" y="103.2">3</text>
<text x="205.5" y="105.8">5</text>
<text x="216.3" y="103.2">4</text>
<text x="216.3" y="105.8">6</text>
<text x="133.2" y="111.9">(INT0)PD2</text>
<text x="133.2" y="109.4">(INT1)PD3</text>
<text x="148.4" y="113.3">15</text>
<text x="148.4" y="110.8">16</text>
<text x="148.4" y="108.3">17</text>
<text x="205.5" y="108.3">7</text>
<text x="205.5" y="110.8">9</text>
<text x="216.3" y="108.3">8</text>
<text x="216.3" y="110.8">10</text>
<text x="133.4" y="116.9">(RXD)PD0</text>
<text x="133.6" y="114.4">(TXD)PD1</text>
<text x="148.4" y="115.8">14</text>
<text x="35.7" y="138.5">1</text>
<text x="35.7" y="141">2</text>
<text x="35.7" y="143.5">3</text>
<text x="69" y="138.5">5</text>
<text x="72.9" y="139.6">IN</text>
<text x="85.6" y="139.6">FB</text>
<text x="91.1" y="143.5">7</text>
<text x="91.1" y="138.5">1</text>
<text x="78.9" y="146.5" transform="rotate(-90 78.9 146.5)">PWR_GND</text>
<text x="81.4" y="146.5" transform="rotate(-90 81.4 146.5)">SIG_GND</text>
<text x="83.7" y="144.6">OUT</text>
<text x="83.9" y="146.6" transform="rotate(-90 83.9 146.6)">/ON</text>
<text x="77.8" y="150.4" transform="rotate(-90 77.8 150.4)">4</text>
<text x="80.3" y="150.4" transform="rotate(-90 80.3 150.4)">2</text>
<text x="82.8" y="150.4" transform="rotate(-90 82.8 150.4)">3</text>
</g>
<g font-size="2" fill="#808080">
<text x="167.5" y="33.8">ADC6</text>
<text x="167.5" y="31.3">ADC7</text>
<text x="167.5" y="41.3">ADC3</text>
<text x="167.5" y="38.8">ADC4</text>
<text x="167.5" y="36.3">ADC5</text>
<text x="167.5" y="46.4">ADC1/2.1D</text>
<text x="167.5" y="43.8">ADC2</text>
<text x="167.5" y="53.9">SCK/2.1A</text>
<text x="167.5" y="48.9">ADC0/2.1C</text>
<text x="167.5" y="56.4">MISO/2.1A</text>
<text x="167.5" y="58.9">MOSI/2.1A</text>
<text x="191.3" y="58.9">LED8/2.1B</text>
<text x="222.9" y="58.9">LED7/2.1B</text>
<text x="167.5" y="64">LED5/2.1B</text>
<text x="167.5" y="61.5">LED4/2.1A</text>
<text x="191.3" y="61.4">LED6/2.1B</text>
<text x="191.3" y="64">LED4/2.1A</text>
<text x="222.9" y="64">MOSI/2.1A</text>
<text x="222.9" y="61.5">LED5/2.1B</text>
<text x="167.5" y="66.5">LED6/2.1B</text>
<text x="167.5" y="69">LED7/2.1B</text>
<text x="167.5" y="71.5">LED8/2.1B</text>
<text x="191.2" y="66.5">MISO/2.1A</text>
<text x="192.7" y="69">+5V/2.3A</text>
<text x="222.9" y="69">GND/2.1C</text>
<text x="222.9" y="66.5">SCK/2.1A</text>
<text x="167.5" y="76.5">ENC2/2.2B</text>
<text x="167.5" y="79.1">ENC1/2.2B</text>
<text x="167.5" y="81.6">ENC3/2.2B</text>
<text x="187.7" y="81.6">TASTER4/2.2B</text>
<text x="196.5" y="79.1">SCL</text>
<text x="222.9" y="79.1">SDA</text>
<text x="222.9" y="81.6">DIP3</text>
<text x="167.5" y="86.6">DIP3</text>
<text x="167.5" y="84.1">DIP2</text>
<text x="167.5" y="89.1">TASTER4/2.2B</text>
<text x="191" y="86.6">ENC1/2.2B</text>
<text x="192.7" y="89.1">+5V/2.3A</text>
<text x="196.1" y="84.1">DIP2</text>
<text x="222.9" y="89.1">GND/2.1C</text>
<text x="222.9" y="86.6">ENC2/2.2B</text>
<text x="222.9" y="84.1">ENC3/2.2B</text>
<text x="73" y="91.6">MISO/2.1A</text>
<text x="73.9" y="94.2">SCK/2.1A</text>
<text x="104.6" y="94.2">MOSI/2.1A</text>
<text x="167.5" y="91.6">SDA</text>
<text x="167.5" y="94.2">SCL</text>
<text x="75.7" y="96.7">RESET</text>
<text x="167.5" y="101.7">TASTER2/2.2A</text>
<text x="167.5" y="99.2">TASTER1/2.2A</text>
<text x="192.3" y="101.7">RX0/2.3C</text>
<text x="222.9" y="101.7">TX0/2.3C</text>
<text x="167.5" y="104.2">TASTER3/2.2A</text>
<text x="167.5" y="106.7">TX1_E/2.3B</text>
<text x="190.3" y="106.7">TX1_E/2.3B</text>
<text x="192.4" y="104.2">RX1/2.3B</text>
<text x="222.9" y="106.7">TASTER3/2.2A</text>
<text x="222.9" y="104.2">TX1/2.3B</text>
<text x="32.5" y="111.8">P_IN</text>
<text x="167.5" y="111.8">RX1/2.3B</text>
<text x="167.5" y="109.3">TX1/2.3B</text>
<text x="187.7" y="109.2">TASTER2/2.2A</text>
<text x="192.7" y="111.8">+5V/2.3A</text>
<text x="222.9" y="111.8">GND/2.1C</text>
<text x="222.9" y="109.3">TASTER1/2.2A</text>
<text x="29.1" y="119.3">+5V/2.3A</text>
<text x="167.5" y="116.8">RX0/2.3C</text>
<text x="167.5" y="114.3">TX0/2.3C</text>
<text x="58" y="138.8">P_IN</text>
</g>
<g font-size="2" fill="#800000">
<text x="62.5" y="151" transform="rotate(-90 62.5 151)">+</text>
<text x="125.4" y="151" transform="rotate(-90 125.4 151)">+</text>
</g>
</svg>
